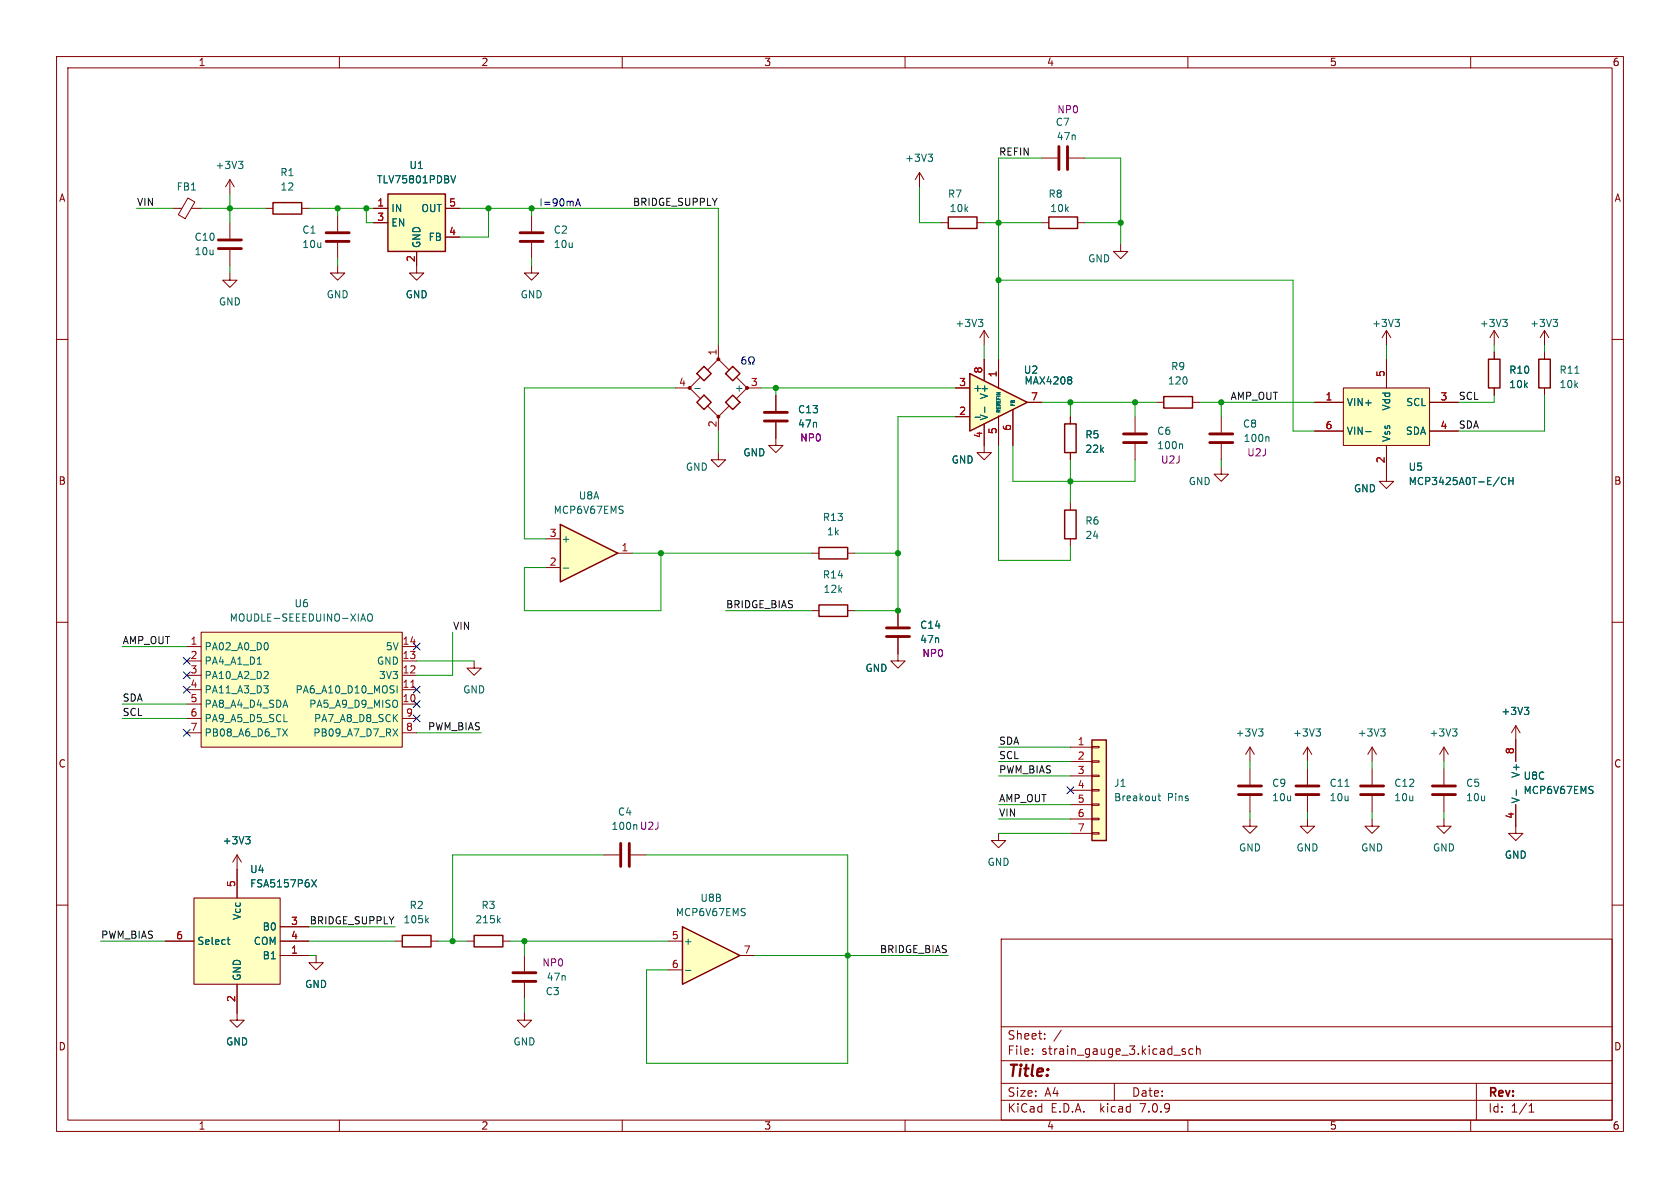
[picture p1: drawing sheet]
<svg xmlns="http://www.w3.org/2000/svg" width="297mm" height="210mm" viewBox="0 0 297 210" stroke-linecap="round" stroke-linejoin="round" font-family="sans-serif">
<g fill="none" stroke="#840000" stroke-width=".18">
<path d="M10 10h277v190h-277zM12 12h273v186h-273zM60 10v2M110 10v2M160 10v2M210 10v2M260 10v2M47 36.8h1.3M53.3 36.8h1.3M59.7 38.1v2.8M66 36.8h2.6M66 39.4h2.6"/>
<path d="M78.7 36.8h2.6M10 60h2M59.7 42.9v2.8M73.7 44.5v3.8h1.2l-1.2 1.2-1.3-1.2h1.3M78.7 41.9h2.6M285 60h2M119.4 68.6h2.5M123.8 66.7l-1.9 1.9 1.9 1.9M125.1 65.4l1.9-1.9 1.9 1.9M125.1 71.8l1.9 1.9 1.9-1.9M127 61v2.5M127 73.7v2.5"/>
<path d="M130.2 66.7l1.9 1.9-1.9 1.9M132.1 68.6h2.5M10 110h2M285 110h2M189.2 132.1h3.8M189.2 134.6h3.8M189.2 137.2h3.8M189.2 139.7h3.8M193 139.6h1.3v.2h-1.3zM193 137h1.3v.3h-1.3zM193 134.5h1.3v.2h-1.3zM193 132h1.3v.2h-1.3z"/>
<path d="M221 132.1l-.8 1.3M221 132.1v2.5M221 132.1l.7 1.3M231.1 132.1l-.7 1.3M231.1 132.1v2.5M231.1 132.1l.8 1.3M242.6 132.1l-.8 1.3M242.6 132.1v2.5M242.6 132.1l.7 1.3M10 160h2M189.2 142.2h3.8M189.2 144.8h3.8"/>
<path d="M189.2 147.3h3.8M193 147.2h1.3v.2h-1.3zM193 144.7h1.3v.2h-1.3zM193 142.1h1.3v.3h-1.3zM285 160h2M69.8 166.4h1.3M76.2 166.4h1.3M177 166h108v32h-108zM60 198v2M110 198v2M160 198v2M177 194.5h108"/>
<path d="M177 191.5h108M177 187.5h108M177 181.5h108M182.5 186.3v.1M182.5 185.5v.1M184.7 183.6v.1M184.7 182.8v.1M187.6 182.1l-1.3 2M197 191.5v3M209.5 185.5l-.3-.1-.2 .2v.2l.5 .2v.3h-.5M210 198v2M210.9 185.5l-.4-.1-.3 .3v.4l.1 .2h.6"/>
<path d="M211.5 185.5l.2-.1 .4 .1 .1 .9M211.5 184.9v1.5M260 198v2M261 191.5v6.5M270.3 196.6h.9M270.3 195.5l.4-.4v1.5"/>
</g>
<g fill="#840000" stroke="#840000" stroke-width=".18">
<circle cx="121.9" cy="68.6" r=".25"/>
<circle cx="127" cy="73.7" r=".25"/>
<circle cx="127" cy="63.5" r=".25"/>
<circle cx="132.1" cy="68.6" r=".25"/>
</g>
<path d="M48.3 35.8h5v2h-5zM68.6 34.3h10.1v10.2h-10.1zM123.2 71.1l1.3-1.2 1.2 1.2-1.2 1.3zM123.2 66l1.3-1.2 1.2 1.2-1.2 1.3zM128.3 66l1.2-1.2 1.3 1.2-1.3 1.3zM128.3 71.1l1.2-1.2 1.3 1.2-1.3 1.3zM193 130.8h2.6v17.8h-2.6zM71.1 165.4h5.1v2h-5.1z" fill="none" stroke="#840000" stroke-width=".25"/>
<path d="M79.7 31.1l.4 1.2 .5-1.2M122.8 68.7h1M222.5 128.8h.8l-.4 .5M223 129.3l.3 .3v.3l-.3 .2M232.7 128.8h.7l-.4 .5M233.2 129.3l.2 .3v.3l-.2 .2M244.1 128.8h.8l-.5 .5M244.6 129.3l.3 .3v.3l-.3 .2M204.7 140.7h.5M204.9 140.3v1.1l.3 .1M75.4 162.7l.3 .4M75.7 162.3l-.4 .5" fill="none" stroke="#006464" stroke-width=".18"/>
<path d="M57.7 42.7h4M57.7 41.1h4" fill="none" stroke="#840000" stroke-width=".51"/>
<g fill="#ffffc2" stroke="#ffffc2" stroke-width=".18">
<path d="M68.6 34.3h10.1v10.2h-10.1z"/>
<path d="M193 130.8h2.6v17.8h-2.6z"/>
</g>
<path d="M99.1 92.7l10.1 5.1-10.1 5.1z" fill="#ffffc2"/>
<path d="M167.6 38.4h5.1v2h-5.1zM185.4 38.4h5.1v2h-5.1zM188.2 74.9h2v5.1h-2zM205.7 70.1h5.1v2h-5.1zM263.1 63.5h2.1v5.1h-2.1zM272 63.5h2.1v5.1h-2.1zM99.1 92.7l10.1 5.1-10.1 5.1zM144.8 96.8h5.1v2h-5.1zM83.8 165.4h5.1v2h-5.1z" fill="none" stroke="#840000" stroke-width=".25"/>
<g fill="none" stroke="#840000" stroke-width=".18">
<path d="M30.5 36.8h1.6M33.2 35l1.2 .7-1.7 3-1.2-.8zM33.8 36.8h1.8M40.6 31.8l-.7 1.2M40.6 31.8v2.5M40.6 39.4v2.8M40.6 31.8l.8 1.2M162.6 30.5l-.8 1.3M162.6 30.5v2.5M162.6 30.5l.7 1.3M166.4 39.4h1.2M172.7 39.4h1.3"/>
<path d="M184.1 39.4h1.3M184.1 27.9h2.8M189 27.9h2.8M190.5 39.4h1.3M40.6 48.3v1.2h1.3l-1.3 1.3-1.2-1.3h1.2M40.6 44.2v2.8M174 58.4l-.8 1.3M174 58.4v2.6M174 58.4l.8 1.3M198.1 43.2v1.3h1.3l-1.3 1.2-1.3-1.2h1.3M245.1 58.4v2.6M245.1 58.4l-.8 1.3"/>
<path d="M245.1 58.4l.8 1.3M264.2 58.4v2.6M264.2 58.4l-.8 1.3M264.2 58.4l.7 1.3M273 58.4v2.6M273 58.4l-.7 1.3M273 58.4l.8 1.3M137.2 74.7v4h1.2l-1.2 1.3-1.3-1.3h1.3M137.2 69.9v2.7M174 78.7v1.3h1.3l-1.3 1.3-1.3-1.3h1.3M189.2 73.7v1.2M200.7 73.7v2.8"/>
<path d="M200.7 78.5v2.8M204.5 71.1h1.2M210.8 71.1h1.3M215.9 73.7v2.8M215.9 78.5v2.8M232.4 71.1h5.1M232.4 76.2h5.1M237.5 68.6h15.2v10.1h-15.2zM245.1 63.5v5.1M245.1 78.7v5.1M252.7 71.1h5.1M252.7 76.2h5.1"/>
<path d="M264.2 62.2v1.3M264.2 68.6v1.3M273 62.2v1.3M273 68.6v1.3M96.5 95.3h2.6M109.2 97.8h2.6M143.5 97.8h1.3M149.9 97.8h1.2M189.2 80v1.3M215.9 82.6v1.2h1.3l-1.3 1.3-1.3-1.3h1.3M33 114.3h2.6M33 119.4h2.6"/>
<path d="M33 116.8h2.6M35.6 111.8h35.5v20.3h-35.5zM71.1 114.3h2.6M71.1 119.4h2.6M71.1 116.8h2.6M83.8 116.8v1.3h1.3l-1.3 1.3-1.3-1.3h1.3M96.5 100.3h2.6M33 124.5h2.6M33 121.9h2.6M33 127h2.6M33 129.5h2.6M71.1 124.5h2.6"/>
<path d="M71.1 121.9h2.6M71.1 127h2.6M71.1 129.5h2.6M221 135.9v2.8M231.1 135.9v2.8M242.6 135.9v2.8M255.3 132.1v2.5M255.3 135.9v2.8M255.3 132.1l-.8 1.3M255.3 132.1l.7 1.3M268 128.3l-.8 1.2M268 128.3v6.3"/>
<path d="M268 128.3l.7 1.2M34.3 158.8h15.2v15.2h-15.2zM41.9 151.1l-.8 1.3M41.9 151.1v7.7M41.9 151.1l.8 1.3M176.5 147.3v1.3h1.3l-1.3 1.3-1.2-1.3h1.2M221 144.8v1.3h1.2l-1.2 1.2-1.3-1.2h1.3M221 140.7v2.8M231.1 144.8v1.3h1.3l-1.3 1.2-1.2-1.2h1.2M231.1 140.7v2.8M242.6 144.8v1.3h1.2l-1.2 1.2-1.3-1.2h1.3M242.6 140.7v2.8"/>
<path d="M255.3 144.8v1.3h1.2l-1.2 1.2-1.3-1.2h1.3M255.3 140.7v2.8M268 142.2v5.1h1.2l-1.2 1.3-1.3-1.3h1.3M29.2 166.4h5.1M41.9 174v6.3h1.3l-1.3 1.3-1.3-1.3h1.3M49.5 166.4h5.1M49.5 168.9h5.1M49.5 163.8h5.1M55.9 168.9v1.3h1.2l-1.2 1.3-1.3-1.3h1.3M82.5 166.4h1.3M88.9 166.4h1.3"/>
</g>
<g fill="none" stroke="#006464" stroke-width=".18">
<path d="M42.2 28.5h.7l-.4 .5M42.7 29l.2 .2v.3l-.2 .3M164.1 27.2h.8l-.5 .5M164.6 27.7l.3 .3v.3l-.3 .2M173 56.5h.7l-.4 .4M173.5 56.9l.2 .3v.3l-.2 .2M246.6 56.5h.8l-.4 .4M247.2 56.9l.2 .3v.3l-.2 .2M265.7 56.5h.8l-.5 .4M266.2 56.9l.3 .3v.3l-.3 .2M274.6 56.5h.7l-.4 .4M275.1 56.9l.2 .3v.3l-.2 .2"/>
<path d="M208.9 78.5l.2 .2v.6M224.2 77.2l.1 .2v.6M241.4 76.3h1M278.4 66h.7M266.2 84.5a.6 .6 0 0 0-.8 .4 .6 .6 0 0 0 .6 .8l.2-.2M266.8 84.4v1.3M266.8 85h.7M267.5 84.4v1.3M45.5 117.4h.7M47.3 113.7l.1 .4-.1 .7M47.3 118.8l.1 .1v.3l-.8 .8h.8M63.9 109.4h.6"/>
<path d="M64.2 108.5l.4 1.3M65 108.7l.3-.2a.43 .43 0 0 1 .5 .5v.4a.42 .42 0 0 1-.4 .4 .42 .42 0 0 1-.4-.4zM99.6 100.4h1M46.6 121.2h.8l-.4 .5M47.3 121.8l.1 .2-.1 .4M50 128.8l.8 1.3M50.8 128.8l-.8 1.3M69.5 128.8l.8 1.3M70.2 121.2v1.3M70.3 128.8l-.8 1.3M237.8 139h.7M256.8 128.8h.8l-.5 .5"/>
<path d="M257.3 129.3l.3 .3v.3l-.3 .2M268.1 139.7v.9M269.5 125h.8l-.5 .5M270 125.5l.3 .3v.3l-.3 .2M43.4 147.9h.8l-.4 .5M44 148.4l.2 .2v.3l-.2 .3M55.1 155.5l.8 1.3M55.9 155.5l-.8 1.3M40.2 166.1h.4M40.3 165.7v1.1l.3 .1M88.1 162.7l.3 .4M88.4 162.3l-.4 .5"/>
</g>
<g fill="none" stroke="#840000" stroke-width=".51">
<path d="M187.2 25.9v4.1M188.7 25.9v4.1M38.6 43.9h4.1M38.6 42.4h4.1M135.1 72.9h4.1M135.1 74.4h4.1M198.6 76.7h4.1M198.6 78.2h4.1M213.9 76.7h4M213.9 78.2h4M218.9 138.9h4.1M229.1 138.9h4.1"/>
<path d="M240.5 138.9h4.1M253.2 138.9h4.1M218.9 140.5h4.1M229.1 140.5h4.1M240.5 140.5h4.1M253.2 140.5h4.1"/>
</g>
<g fill="#ffffc2" stroke="#ffffc2" stroke-width=".18">
<path d="M237.5 68.6h15.2v10.1h-15.2z"/>
<path d="M34.3 158.8h15.2v15.2h-15.2z"/>
<path d="M35.6 111.8h35.5v20.3h-35.5z"/>
</g>
<path d="M72.6 121.5h.8" fill="none" stroke="#a90000" stroke-width=".18"/>
<path d="M171.4 66l10.2 5.1-10.2 5.1z" fill="#ffffc2"/>
<path d="M171.4 66l10.2 5.1-10.2 5.1zM188.2 90.2h2v5.1h-2zM144.8 106.9h5.1v2.1h-5.1z" fill="none" stroke="#840000" stroke-width=".25"/>
<g fill="none" stroke="#840000" stroke-width=".18">
<path d="M168.9 73.7h2.5M168.9 68.6h2.5M174 63.5v3.8M174 74.9v3.8M176.5 63.5v5.2M176.5 73.5v5.2M179.1 72.4v6.3M181.6 71.1h2.5M189.2 88.9v1.3M189.2 95.3v1.2M245.1 83.8v1.3h1.3l-1.3 1.3-1.3-1.3h1.3M143.5 108h1.3"/>
<path d="M149.9 108h1.2M158.7 112.8v4h1.3l-1.3 1.3-1.2-1.3h1.2M158.7 108v2.7M106.7 151.1h2.8M111.5 151.1h2.8M92.7 179.1v1.2h1.3l-1.3 1.3-1.3-1.3h1.3M92.7 168.9v2.8M92.7 173.7v2.8"/>
</g>
<path d="M172.4 73.8h.9M174.1 72v.9M189.2 66.6l.3 .3-.3 .3 .3 .2v.2l-.3 .3" fill="none" stroke="#006464" stroke-width=".18"/>
<path d="M156.7 111h4.1M156.7 112.5h4.1M109.7 149.1v4.1M111.3 149.1v4.1M90.7 173.5h4M90.7 172h4" fill="none" stroke="#840000" stroke-width=".51"/>
<path d="M120.6 163.8l10.2 5.1-10.2 5.1z" fill="#ffffc2"/>
<path d="M120.6 163.8l10.2 5.1-10.2 5.1z" fill="none" stroke="#840000" stroke-width=".25"/>
<g fill="none" stroke="#840000" stroke-width=".18">
<path d="M66 36.8h2.6M66 39.4h2.6M78.7 36.8h2.6M94 38.1v2.8M59.7 47v1.3h1.3l-1.3 1.2-1.3-1.2h1.3M73.7 44.5v2.5M78.7 41.9h2.6M94 47v1.3h1.2l-1.2 1.2-1.3-1.2h1.3M94 42.9v2.8M137.2 69.9v2.7M137.2 74.7v2.8M168.9 73.7h2.5"/>
<path d="M168.9 68.6h2.5M174 63.5v3.8M174 74.9v3.8M176.5 63.5v5.2M176.5 73.5v5.2M179.1 72.4v6.3M181.6 71.1h2.5M189.2 73.7v1.2M232.4 71.1h5.1M232.4 76.2h5.1M245.1 63.5v5.1M245.1 78.7v5.1"/>
<path d="M252.7 71.1h5.1M252.7 76.2h5.1M264.2 62.2v1.3M264.2 68.6v1.3M127 80v1.3h1.3l-1.3 1.3-1.3-1.3h1.3M189.2 80v1.3M158.7 108v2.7M158.7 112.8v2.8M268 130.8v3.8M41.9 153.7v5.1M268 142.2v3.9M29.2 166.4h5.1"/>
<path d="M41.9 174v5.1M49.5 166.4h5.1M49.5 168.9h5.1M49.5 163.8h5.1M118.1 166.4h2.5M118.1 171.5h2.5M130.8 168.9h2.5"/>
</g>
<g fill="none" stroke="#006464" stroke-width=".18">
<path d="M79.7 31.1l.4 1.2 .5-1.2M172.4 73.8h.9M174.1 72v.9M189.2 66.6l.3 .3-.3 .3 .3 .2v.2l-.3 .3M241.4 76.3h1M266.2 84.5a.6 .6 0 0 0-.8 .4 .6 .6 0 0 0 .6 .8l.2-.2M266.8 84.4v1.3M266.8 85h.7M267.5 84.4v1.3M268.1 139.7v.9M269.5 125h.8l-.5 .5M270 125.5l.3 .3v.3l-.3 .2"/>
<path d="M43.4 147.9h.8l-.4 .5M44 148.4l.2 .2v.3l-.2 .3M55.1 155.5l.8 1.3M55.9 155.5l-.8 1.3M40.2 166.1h.4M40.3 165.7v1.1l.3 .1M121.2 171.5h.9"/>
</g>
<path d="M91.9 42.7h4.1M91.9 41.1h4.1" fill="none" stroke="#840000" stroke-width=".51"/>
<path d="M101.8 36.4l.4-1.3 .4 1.3M101.9 36.1h.6M131.8 63.1h-.4a.86 .86 0 0 0 0 1.3l.4-.2 .1-.4-.3-.2h-.2l-.2 .2M132.4 64.4h.3v-.3a.54 .54 0 0 1-.3-.7 .54 .54 0 0 1 .7-.3 .58 .58 0 0 1-.1 1v.3h.3" fill="none" stroke="#0000c2" stroke-width=".18"/>
<g fill="none" stroke="#009600" stroke-width=".18">
<path d="M24.1 36.8h6.4M35.6 36.8h11.4M40.6 34.3v5.1M54.6 36.8h11.4M59.7 36.8v1.3M64.8 36.8v2.6h1.2M81.3 36.8h45.7v24.2M86.4 36.8v5.1h-5.1M94 36.8v1.3M162.6 33v6.4h3.8M174 39.4h10.1M184.1 27.9h-7.6v35.6"/>
<path d="M191.8 39.4h6.3M191.8 27.9h6.3v15.3M40.6 47v1.3M59.7 45.7v1.3M94 45.7v1.3M176.5 49.5h52.1v26.7h3.8M119.4 68.6h-26.7v26.7h3.8M127 76.2v3.8M134.6 68.6h34.3M137.2 68.6v1.3M168.9 73.7h-10.2v34.3h-7.6M174 61v2.5"/>
<path d="M176.5 78.7v20.4h12.7v-2.6M179.1 78.7v6.4h21.6v-3.8M184.1 71.1h20.4M189.2 71.1v2.6M200.7 71.1v2.6M212.1 71.1h20.3M215.9 71.1v2.6M245.1 61v2.5M264.2 69.9v1.2h-6.4M264.2 61v1.2M273 69.9v6.3h-15.2M273 61v1.2"/>
<path d="M111.8 97.8h31.7M116.8 97.8v10.2h-24.1v-7.7h3.8M151.1 97.8h7.6M189.2 81.3v7.6M215.9 81.3v1.3M21.6 114.3h11.4M73.7 116.8h10.1M80 111.8v7.6h-6.3M128.3 108h15.2M21.6 127h11.4M21.6 124.5h11.4M73.7 129.5h11.4"/>
<path d="M176.5 134.6h12.7M176.5 137.2h12.7M176.5 132.1h12.7M221 134.6v1.3M231.1 134.6v1.3M242.6 134.6v1.3M255.3 134.6v1.3M106.7 151.1h-26.7v15.3M114.3 151.1h35.6v36.9h-35.6v-16.5h3.8M176.5 144.8h12.7M176.5 147.3h12.7M176.5 142.2h12.7"/>
<path d="M221 143.5v1.3M231.1 143.5v1.3M242.6 143.5v1.3M255.3 143.5v1.3M17.8 166.4h11.4M54.6 166.4h15.2M54.6 168.9h1.3M54.6 163.8h15.2M77.5 166.4h5M90.2 166.4h27.9M92.7 166.4v2.5M92.7 176.5v2.6"/>
<path d="M133.3 168.9h34.3"/>
</g>
<g fill="none" stroke="#000084" stroke-width=".18">
<path d="M32.4 116.2l1.2 1.2M32.4 118.8l1.2 1.2M33.6 116.2l-1.2 1.2M33.6 118.8l-1.2 1.2M73.1 113.7l1.2 1.2M74.3 113.7l-1.2 1.2M32.4 121.3l1.2 1.2M32.4 128.9l1.2 1.2M33.6 121.3l-1.2 1.2M33.6 128.9l-1.2 1.2M73.1 123.9l1.2 1.2M73.1 126.4l1.2 1.2"/>
<path d="M73.1 121.3l1.2 1.2M74.3 123.9l-1.2 1.2M74.3 126.4l-1.2 1.2M74.3 121.3l-1.2 1.2M188.6 139.1l1.2 1.2M189.8 139.1l-1.2 1.2"/>
</g>
<g fill="#009600" stroke="#009600" stroke-width=".18">
<circle cx="80" cy="166.4" r=".46"/>
<circle cx="200.7" cy="71.1" r=".46"/>
<circle cx="189.2" cy="71.1" r=".46"/>
<circle cx="158.7" cy="108" r=".46"/>
<circle cx="158.7" cy="97.8" r=".46"/>
<circle cx="137.2" cy="68.6" r=".46"/>
<circle cx="189.2" cy="85.1" r=".46"/>
<circle cx="40.6" cy="36.8" r=".46"/>
<circle cx="215.9" cy="71.1" r=".46"/>
<circle cx="92.7" cy="166.4" r=".46"/>
<circle cx="116.8" cy="97.8" r=".46"/>
<circle cx="149.9" cy="168.9" r=".46"/>
<circle cx="64.8" cy="36.8" r=".46"/>
<circle cx="59.7" cy="36.8" r=".46"/>
<circle cx="94" cy="36.8" r=".46"/>
<circle cx="86.4" cy="36.8" r=".46"/>
<circle cx="176.5" cy="39.4" r=".46"/>
<circle cx="198.1" cy="39.4" r=".46"/>
<circle cx="176.5" cy="49.5" r=".46"/>
</g>
<text font-size="2.8" fill="#840000" x="178" y="190.9">Title:</text>
<g font-size="2.1" fill="#840000">
<text x="178" y="184">Sheet:</text>
<text x="178" y="186.7">File:</text>
<text x="184.1" y="186.7">strain_gauge_3.kicad_sch</text>
<text x="178" y="196.9">KiCad</text>
<text x="178" y="194.1">Size:</text>
<text x="184.7" y="194.1">A4</text>
<text x="185.7" y="196.9">E.D.A.</text>
<text x="194.6" y="196.9">kicad</text>
<text x="200" y="194.1">Date:</text>
<text x="201.8" y="196.9">7.0.9</text>
<text x="263" y="194.3">Rev:</text>
<text x="263" y="196.9">Id:</text>
<text x="267.1" y="196.9">1/1</text>
</g>
<g font-size="1.8" fill="#840000">
<text x="35" y="11.9">1</text>
<text x="85" y="11.9">2</text>
<text x="135" y="11.9">3</text>
<text x="185" y="11.9">4</text>
<text x="235" y="11.9">5</text>
<text x="285" y="11.9">6</text>
<text x="10.3" y="35.9">A</text>
<text x="285.3" y="35.9">A</text>
<text x="10.3" y="85.9">B</text>
<text x="285.3" y="85.9">B</text>
<text x="10.3" y="135.9">C</text>
<text x="285.3" y="135.9">C</text>
<text x="10.3" y="185.9">D</text>
<text x="285.3" y="185.9">D</text>
<text x="35" y="199.9">1</text>
<text x="85" y="199.9">2</text>
<text x="135" y="199.9">3</text>
<text x="185" y="199.9">4</text>
<text x="235" y="199.9">5</text>
<text x="285" y="199.9">6</text>
</g>
<g font-size="1.8" fill="#006464">
<text x="186.5" y="22.5">C7</text>
<text x="159.9" y="28.8">+3V3</text>
<text x="186.7" y="25">47n</text>
<text x="31.1" y="33.9">FB1</text>
<text x="38" y="30.1">+3V3</text>
<text x="49.5" y="31.3">R1</text>
<text x="49.5" y="33.9">12</text>
<text x="66.5" y="32.6">TLV75801PDBV</text>
<text x="72.3" y="30.1">U1</text>
<text x="167.5" y="35.2">R7</text>
<text x="185.3" y="35.2">R8</text>
<text x="53.3" y="41.5">C1</text>
<text x="69.1" y="37.7">IN</text>
<text x="69.1" y="40.2">EN</text>
<text x="74.4" y="37.7">OUT</text>
<text x="97.8" y="41.5">C2</text>
<text x="167.8" y="37.7">10k</text>
<text x="185.6" y="37.7">10k</text>
<text x="34.3" y="42.8">C10</text>
<text x="34.3" y="45.3">10u</text>
<text x="53.3" y="44">10u</text>
<text x="74.5" y="43.9" transform="rotate(-90 74.5 43.9)">GND</text>
<text x="75.7" y="42.8">FB</text>
<text x="97.8" y="44">10u</text>
<text x="192.3" y="46.6">GND</text>
<text x="57.7" y="52.9">GND</text>
<text x="71.6" y="52.9">GND</text>
<text x="91.9" y="52.9">GND</text>
<text x="38.6" y="54.2">GND</text>
<text x="168.8" y="58">+3V3</text>
<text x="242.5" y="58">+3V3</text>
<text x="261.5" y="58">+3V3</text>
<text x="270.4" y="58">+3V3</text>
<text x="206.9" y="65.6">R9</text>
<text x="129.8" y="69.4">+</text>
<text x="172" y="69.4">+</text>
<text x="174.9" y="70.7" transform="rotate(-90 174.9 70.7)">V+</text>
<text x="180.9" y="66.3">U2</text>
<text x="181" y="68.2">MAX4208</text>
<text x="206.4" y="68.2">120</text>
<text x="238" y="72">VIN+</text>
<text x="248.5" y="72">SCL</text>
<text x="266.7" y="66.3">R10</text>
<text x="266.7" y="68.8">10k</text>
<text x="275.6" y="66.3">R11</text>
<text x="275.6" y="68.8">10k</text>
<text x="141" y="73.3">C13</text>
<text x="141" y="75.8">47n</text>
<text x="174.9" y="74.4" transform="rotate(-90 174.9 74.4)">V-</text>
<text x="191.8" y="77.7">R5</text>
<text x="204.5" y="77.1">C6</text>
<text x="219.6" y="75.8">C8</text>
<text x="238" y="77.1">VIN-</text>
<text x="246" y="72.7" transform="rotate(-90 246 72.7)">Vdd</text>
<text x="248.5" y="77.1">SDA</text>
<text x="121.2" y="83.4">GND</text>
<text x="131.3" y="80.9">GND</text>
<text x="168.1" y="82.1">GND</text>
<text x="191.8" y="80.2">22k</text>
<text x="204.5" y="79.6">100n</text>
<text x="219.8" y="78.3">100n</text>
<text x="246" y="78.2" transform="rotate(-90 246 78.2)">Vss</text>
<text x="248.9" y="83.4">U5</text>
<text x="102.2" y="88.5">U8A</text>
<text x="210.1" y="86">GND</text>
<text x="239.3" y="87.2">GND</text>
<text x="248.9" y="86">MCP3425A0T-E/CH</text>
<text x="97.8" y="91">MCP6V67EMS</text>
<text x="145.4" y="92.3">R13</text>
<text x="146.1" y="94.8">1k</text>
<text x="191.8" y="92.9">R6</text>
<text x="191.8" y="95.5">24</text>
<text x="99.2" y="96.1">+</text>
<text x="52" y="107.5">U6</text>
<text x="145.4" y="102.5">R14</text>
<text x="145.5" y="105">12k</text>
<text x="40.5" y="110.1">MOUDLE-SEEEDUINO-XIAO</text>
<text x="162.6" y="111.4">C14</text>
<text x="162.6" y="113.9">47n</text>
<text x="36.1" y="115.2">PA02_A0_D0</text>
<text x="36.1" y="117.7">PA4_A1_D1</text>
<text x="66.5" y="117.7">GND</text>
<text x="68.1" y="115.2">5V</text>
<text x="152.9" y="119">GND</text>
<text x="36.1" y="120.2">PA10_A2_D2</text>
<text x="36.1" y="122.8">PA11_A3_D3</text>
<text x="36.1" y="125.3">PA8_A4_D4_SDA</text>
<text x="52.1" y="122.8">PA6_A10_D10_MOSI</text>
<text x="54.6" y="125.3">PA5_A9_D9_MISO</text>
<text x="66.9" y="120.2">3V3</text>
<text x="81.8" y="122.8">GND</text>
<text x="36.1" y="127.9">PA9_A5_D5_SCL</text>
<text x="36.1" y="130.4">PB08_A6_D6_TX</text>
<text x="55.3" y="130.4">PB09_A7_D7_RX</text>
<text x="55.4" y="127.9">PA7_A8_D8_SCK</text>
<text x="218.3" y="130.4">+3V3</text>
<text x="228.5" y="130.4">+3V3</text>
<text x="239.9" y="130.4">+3V3</text>
<text x="252.6" y="130.4">+3V3</text>
<text x="265.3" y="126.6">+3V3</text>
<text x="268.8" y="137.6" transform="rotate(-90 268.8 137.6)">V+</text>
<text x="196.9" y="139.3">J1</text>
<text x="196.9" y="141.8">Breakout</text>
<text x="206.4" y="141.8">Pins</text>
<text x="224.8" y="139.3">C9</text>
<text x="224.8" y="141.8">10u</text>
<text x="235" y="139.3">C11</text>
<text x="235" y="141.8">10u</text>
<text x="246.4" y="139.3">C12</text>
<text x="246.4" y="141.8">10u</text>
<text x="259.1" y="139.3">C5</text>
<text x="259.1" y="141.8">10u</text>
<text x="268.8" y="142.1" transform="rotate(-90 268.8 142.1)">V-</text>
<text x="269.3" y="138">U8C</text>
<text x="269.3" y="140.6">MCP6V67EMS</text>
<text x="39.3" y="149.5">+3V3</text>
<text x="109.1" y="144.4">C4</text>
<text x="44.1" y="154.5">U4</text>
<text x="174.5" y="153.3">GND</text>
<text x="218.9" y="150.7">GND</text>
<text x="229.1" y="150.7">GND</text>
<text x="240.5" y="150.7">GND</text>
<text x="253.2" y="150.7">GND</text>
<text x="265.9" y="152">GND</text>
<text x="44.1" y="157.1">FSA5157P6X</text>
<text x="72.3" y="160.9">R2</text>
<text x="85" y="160.9">R3</text>
<text x="123.7" y="159.6">U8B</text>
<text x="34.8" y="167.2">Select</text>
<text x="42.8" y="162.7" transform="rotate(-90 42.8 162.7)">Vcc</text>
<text x="44.8" y="167.2">COM</text>
<text x="46.3" y="164.7">B0</text>
<text x="71.2" y="163.4">105k</text>
<text x="83.9" y="163.4">215k</text>
<text x="119.4" y="162.2">MCP6V67EMS</text>
<text x="120.8" y="167.2">+</text>
<text x="42.8" y="173.5" transform="rotate(-90 42.8 173.5)">GND</text>
<text x="46.3" y="169.8">B1</text>
<text x="96.5" y="173.6">47n</text>
<text x="53.8" y="174.9">GND</text>
<text x="96.4" y="176.1">C3</text>
<text x="39.9" y="185">GND</text>
<text x="90.7" y="185">GND</text>
</g>
<g font-size="1.8" fill="#840084">
<text x="186.8" y="20.2">NP0</text>
<text x="141.4" y="78.3">NP0</text>
<text x="205.2" y="82.1">U2J</text>
<text x="220.4" y="80.9">U2J</text>
<text x="163" y="116.4">NP0</text>
<text x="108" y="146.9">100n U2J</text>
<text x="95.8" y="171">NP0</text>
</g>
<g font-size="1.8" fill="#0f0f0f">
<text x="176.5" y="27.6">REFIN</text>
<text x="24.1" y="36.5">VIN</text>
<text x="111.8" y="36.5">BRIDGE_SUPPLY</text>
<text x="217.5" y="70.8">AMP_OUT</text>
<text x="257.8" y="70.8">SCL</text>
<text x="257.8" y="75.9">SDA</text>
<text x="128.3" y="107.6">BRIDGE_BIAS</text>
<text x="21.6" y="114">AMP_OUT</text>
<text x="80" y="111.4">VIN</text>
<text x="21.6" y="124.1">SDA</text>
<text x="21.6" y="126.7">SCL</text>
<text x="75.6" y="129.2">PWM_BIAS</text>
<text x="176.5" y="131.7">SDA</text>
<text x="176.5" y="136.8">PWM_BIAS</text>
<text x="176.5" y="134.3">SCL</text>
<text x="176.5" y="141.9">AMP_OUT</text>
<text x="176.5" y="144.4">VIN</text>
<text x="17.8" y="166">PWM_BIAS</text>
<text x="54.6" y="163.5">BRIDGE_SUPPLY</text>
<text x="155.5" y="168.6">BRIDGE_BIAS</text>
</g>
<g font-size="1.8" fill="#a90000">
<text x="66.6" y="36.6">1</text>
<text x="66.6" y="39.1">3</text>
<text x="79.3" y="41.7">4</text>
<text x="79.3" y="36.6">5</text>
<text x="73.4" y="46.4" transform="rotate(-90 73.4 46.4)">2</text>
<text x="126.7" y="62.9" transform="rotate(-90 126.7 62.9)">1</text>
<text x="119.9" y="68.3">4</text>
<text x="132.6" y="68.3">3</text>
<text x="169.5" y="68.3">3</text>
<text x="173.7" y="66.1" transform="rotate(-90 173.7 66.1)">8</text>
<text x="176.3" y="66.8" transform="rotate(-90 176.3 66.8)">1</text>
<text x="182.2" y="70.9">7</text>
<text x="234.2" y="70.9">1</text>
<text x="244.9" y="66.7" transform="rotate(-90 244.9 66.7)">5</text>
<text x="254.6" y="70.9">3</text>
<text x="126.7" y="75.6" transform="rotate(-90 126.7 75.6)">2</text>
<text x="169.5" y="73.4">2</text>
<text x="173.7" y="77.5" transform="rotate(-90 173.7 77.5)">4</text>
<text x="176.3" y="76.8" transform="rotate(-90 176.3 76.8)">5</text>
<text x="178.8" y="76.3" transform="rotate(-90 178.8 76.3)">6</text>
<text x="234.2" y="75.9">6</text>
<text x="254.6" y="75.9">4</text>
<text x="244.9" y="82" transform="rotate(-90 244.9 82)">2</text>
<text x="97.1" y="95">3</text>
<text x="97.1" y="100.1">2</text>
<text x="109.8" y="97.5">1</text>
<text x="33.6" y="114">1</text>
<text x="33.6" y="116.6">2</text>
<text x="33.6" y="119.1">3</text>
<text x="71.1" y="119.1">12</text>
<text x="71.1" y="116.6">13</text>
<text x="71.1" y="114">14</text>
<text x="33.6" y="121.7">4</text>
<text x="33.6" y="124.2">5</text>
<text x="71.1" y="124.2">10</text>
<text x="71.1" y="121.7">11</text>
<text x="33.6" y="126.7">6</text>
<text x="33.6" y="129.3">7</text>
<text x="71.7" y="129.3">8</text>
<text x="71.7" y="126.7">9</text>
<text x="190.4" y="131.8">1</text>
<text x="190.4" y="134.4">2</text>
<text x="190.4" y="136.9">3</text>
<text x="267.7" y="133.4" transform="rotate(-90 267.7 133.4)">8</text>
<text x="190.4" y="139.4">4</text>
<text x="190.4" y="142">5</text>
<text x="190.4" y="144.5">6</text>
<text x="190.4" y="147.1">7</text>
<text x="267.7" y="144.9" transform="rotate(-90 267.7 144.9)">4</text>
<text x="41.7" y="156.9" transform="rotate(-90 41.7 156.9)">5</text>
<text x="31" y="166.1">6</text>
<text x="51.4" y="163.6">3</text>
<text x="51.4" y="166.1">4</text>
<text x="118.7" y="166.1">5</text>
<text x="51.4" y="168.7">1</text>
<text x="118.7" y="171.2">6</text>
<text x="131.4" y="168.7">7</text>
<text x="41.7" y="177.2" transform="rotate(-90 41.7 177.2)">2</text>
</g>
<text font-size="1.8" fill="#0000c2" x="95.2" y="36.6">I=90mA</text>
<g font-size=".8" fill="#006464">
<text x="179.6" y="71.9" transform="rotate(-90 179.6 71.9)">FB</text>
<text x="177" y="73" transform="rotate(-90 177 73)">REF</text>
<text x="177" y="72" transform="rotate(-90 177 72)">REFIN</text>
</g>
</svg>
